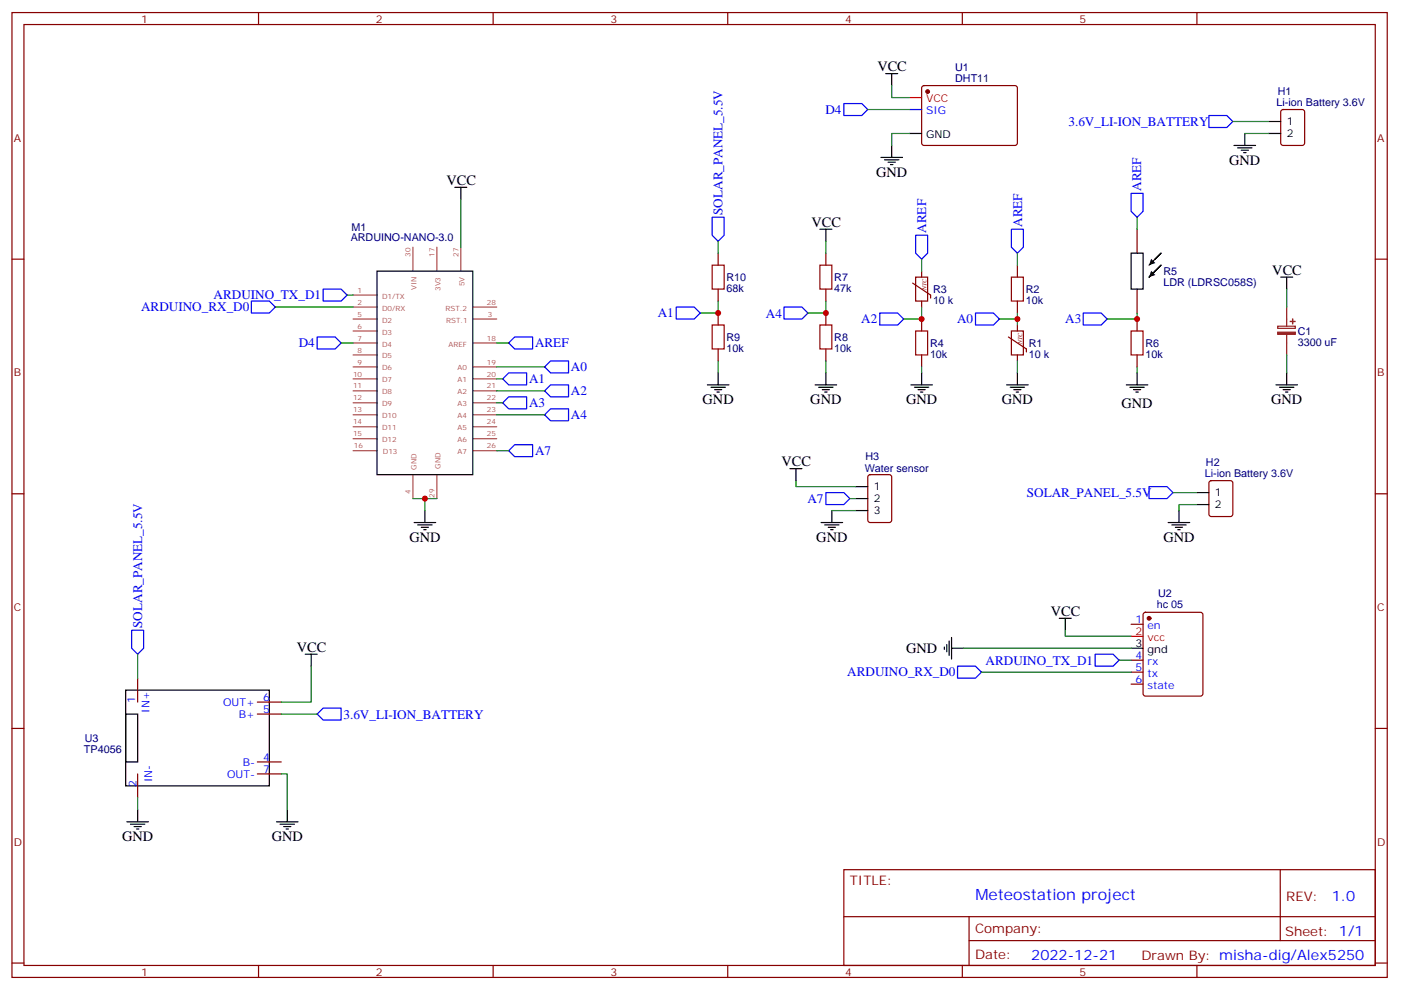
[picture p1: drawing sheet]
<svg xmlns="http://www.w3.org/2000/svg" width="413mm" height="292mm" viewBox="0 0 413 292" stroke-linecap="round" stroke-linejoin="round" font-family="sans-serif">
<g fill="none" stroke="#870000" stroke-width=".35">
<path d="M3.5 3.7h405.4v284.3h-405.4zM7.1 7.2h398.2v277.3h-398.2zM76.2 3.7v3.5M145.3 3.7v3.5M214.5 3.7v3.5M283.6 3.7v3.5M352.8 3.7v3.5M271.9 25.4l.4-.2 27.1 .1 .5 .6-.1 16.5-.6 .5-27.1-.1-.5-.6v-16.3zM377.7 32.5l.5-.2h5.6l.7 .4v9.5l-.4 .6-5.9 .1-.7-.5v-9.4zM3.5 76.4h3.6M211.7 74.6v3.5M243.4 74.6v3.5"/>
<path d="M299.9 78.1v3.6M335.1 67.6v7M405.3 76.4h3.6M211.7 85.2v3.5M211.7 92.3v3.5M243.4 85.2v3.5M243.4 92.3v3.5M271.6 94v3.5M299.9 88.7v3.6M335.1 85.2v7.1M335.1 94v3.5M211.7 102.8v3.6"/>
<path d="M243.4 102.8v3.6M271.6 104.6v3.5M335.1 104.6v3.5M3.5 145.5h3.6M256 140.1l.5-.2h5.6l.7 .4v13l-.4 .6-5.9 .1-.7-.5v-12.9zM356.5 141.8l.5-.2h5.7l.6 .5 .1 9.4-.5 .7h-5.9l-.6-.4-.1-9.5zM405.3 145.5h3.6M40.6 199.8v7.1M333.4 184h3.5M333.4 194.6h3.5M333.4 198.1h3.5M337.1 180.7l.5-.3h16.2l.5 .3 .2 .5v23.2l-.2 .5-.5 .2h-16.2l-.5-.2-.2-.5v-23.2z"/>
<path d="M3.5 214.7h3.6M75.8 210.4h7.1M75.8 206.9h7.1M333.4 201.6h3.5M405.3 214.7h3.6M40.6 228.1v7M75.8 224.5h7.1M75.8 228.1h7.1M248.7 256.3h156.6v28.2h-156.6zM377.3 256.3v20.9M248.7 270.1h156.5M285.6 277.2h119.6"/>
<path d="M285.6 270.1v14.2M3.5 283.8h3.6M76.2 284.5v3.5M145.3 284.5v3.5M214.5 284.5v3.5M283.6 284.5v3.5M352.8 284.5v3.5M405.3 283.8h3.6"/>
</g>
<g fill="none" stroke="#a64a4a" stroke-width=".35">
<path d="M121.7 72.8v7M128.8 72.8v7M135.8 72.8v7M104.1 87h6.9M104.1 90.5h6.9M104.1 94h6.9M104.1 97.5h6.9M139.5 90.5h6.9M139.5 94h6.9M104.1 101.1h6.9M104.1 104.6h6.9M104.1 108.1h6.9"/>
<path d="M104.1 111.7h6.9M104.1 115.2h6.9M104.1 118.7h6.9M139.5 101.1h6.9M139.5 108.1h6.9M139.5 111.7h6.9M139.5 115.2h6.9M139.5 118.7h6.9M104.1 122.2h6.9M104.1 125.8h6.9M104.1 129.3h6.9M104.1 132.8h6.9"/>
<path d="M121.7 140v6.9M128.8 140v6.9M139.5 122.2h6.9M139.5 125.8h6.9M139.5 129.3h6.9M139.5 132.8h6.9"/>
</g>
<g fill="none" stroke="#000" stroke-width=".35">
<path d="M261.1 21.7h3.5M262.8 21.7v3.5M268.1 39.3h3.5M366.9 39.3v3.6M373.9 39.3h3.6M373.9 35.8h3.6M134.1 55.2h3.5M135.8 55.2v3.5M259.6 46.4h6.4M260.7 47.1h4.2M261.8 47.8h2.1M262.5 48.5h.7"/>
<path d="M262.8 42.9v3.5M363.7 42.9h6.4M364.8 43.6h4.2M365.8 44.3h2.1M366.5 45h.7M111.1 79.9h28.2v60h-28.2zM241.7 67.6h3.5M243.4 67.6v3.5M333.4 74.6h3.5v10.6h-3.5zM340.4 76.4l1.8-1.8-1.8 1.8M340.4 79.9l1.8-1.8-1.8 1.8M340.4 79.9l-1.7 1.8 1.7-1.8"/>
<path d="M340.4 76.4l-1.7 1.7M377.5 81.7h3.5M379.2 81.7v3.5M208.5 113.4h6.3M209.5 114.1h4.3M210.6 114.8h2.1M211.3 115.5h.7M211.7 109.9v3.5M240.2 113.4h6.4M241.3 114.1h4.2M242.4 114.8h2.1M243.1 115.5h.7"/>
<path d="M243.4 109.9v3.5M268.5 113.4h6.3M269.5 114.1h4.3M270.6 114.8h2.1M271.3 115.5h.7M271.6 109.9v3.5M296.7 113.4h6.3M297.7 114.1h4.3M298.8 114.8h2.1M299.5 115.5h.7M299.9 109.9v3.5M332 113.4h6.3"/>
<path d="M333 114.1h4.3M334.1 114.8h2.1M334.8 115.5h.7M335.1 109.9v3.5M376.1 113.4h6.3M377.1 114.1h4.3M378.2 114.8h2.1M378.9 115.5h.7M379.2 109.9v3.5M232.8 138.1h3.6M234.6 138.1v3.5M122.1 154h6.3"/>
<path d="M123.1 154.7h4.3M124.2 155.4h2.1M124.9 156.1h.7M125.2 150.5v3.5M242 154h6.4M243.1 154.7h4.2M244.1 155.4h2.1M244.8 156.1h.7M245.2 150.5v3.5M252.2 150.5h3.6M252.2 143.4h3.6M252.2 146.9h3.6"/>
<path d="M344.3 154h6.4M345.4 154.7h4.2M346.4 155.4h2.1M347.1 156.1h.7M347.5 150.5v3.5M352.8 145.2h3.5M352.8 148.7h3.5M90 192.8h3.5M91.7 192.8v3.5M278.3 190.7v.7M279 190v2.1M279.8 188.9v4.2"/>
<path d="M280.5 191h3.5M280.5 187.9v6.3M312.2 182.2h3.5M314 182.2v3.5M333.4 191h3.5M37 203.4h42.4v28.2h-42.4zM37 210.4h3.6v14.1h-3.6zM40.6 238.7v3.5M84.7 238.7v3.5M37.4 242.2h6.3M38.5 242.9h4.2M39.5 243.6h2.1"/>
<path d="M40.2 244.3h.7M81.5 242.2h6.3M82.5 242.9h4.3M83.6 243.6h2.1M84.3 244.3h.7"/>
</g>
<path d="M271.6 79.9v1.8M269 83.4l5.3 3.6v.8M269.9 81.7h3.5v7h-3.5zM271.6 88.7v1.8M297.2 99.3l5.3 3.5v.9M298.1 97.5h3.5v7.1h-3.5zM299.9 95.8v1.7M299.9 104.6v1.8" fill="none" stroke="#850000" stroke-width=".35"/>
<path d="M339.3 76.3l1.2 1.2-1.8 .6zM339.3 79.8l1.2 1.2-1.8 .7z" fill="#000"/>
<g fill="none" stroke="#00f" stroke-width=".35">
<path d="M248.7 30.5h5.3l1.8 1.8-1.8 1.7h-5.3zM268.1 32.3h3.5M356.3 34h5.3l1.8 1.8-1.8 1.8h-5.3zM333.4 57h3.5v5.3l-1.8 1.7-1.7-1.7zM209.9 64h3.5v5.3l-1.7 1.8-1.8-1.8zM269.9 69.3h3.5v5.3l-1.8 1.8-1.7-1.8zM298.1 67.6h3.5v5.2l-1.7 1.8-1.8-1.8zM74.1 88.7h5.3l1.7 1.8-1.7 1.8h-5.3zM93.5 99.3h5.3l1.7 1.8-1.7 1.7h-5.3zM95.2 85.2h5.3l1.8 1.8-1.8 1.7h-5.3zM199.3 90.5h5.3l1.8 1.8-1.8 1.7h-5.3zM231.1 90.5h5.3l1.7 1.8-1.7 1.7h-5.3z"/>
<path d="M259.3 92.3h5.3l1.7 1.7-1.7 1.8h-5.3zM287.5 92.3h5.3l1.8 1.7-1.8 1.8h-5.3zM319.3 92.3h5.3l1.7 1.7-1.7 1.8h-5.3zM148.2 118.7l1.7-1.8h5.3v3.6h-5.3zM148.2 111.7l1.7-1.8h5.3v3.5h-5.3zM149.9 101.1l1.8-1.8h5.3v3.5h-5.3zM160.5 115.2l1.8-1.8h5.3v3.5h-5.3zM160.5 108.1l1.8-1.7h5.3v3.5h-5.3zM149.9 132.8l1.8-1.7h5.3v3.5h-5.3zM160.5 122.2l1.8-1.7h5.3v3.5h-5.3zM243.4 145.2h5.3l1.8 1.7-1.8 1.8h-5.3zM338.7 143.4h5.3l1.7 1.8-1.7 1.7h-5.3z"/>
<path d="M38.8 185.7h3.5v5.3l-1.7 1.8-1.8-1.8zM282.2 196.3h5.3l1.8 1.8-1.8 1.7h-5.3zM322.8 192.8h5.3l1.7 1.8-1.7 1.7h-5.3zM93.5 210.4l1.7-1.7h5.3v3.5h-5.3z"/>
</g>
<g fill="none" stroke="#008700" stroke-width=".35">
<path d="M255.8 32.3h12.3M262.8 25.2v3.6h5.3M268.1 39.3h-5.3v3.6M363.4 35.8h10.5M366.9 39.3h7M135.8 58.7v14.1M211.7 71.1v3.5M243.4 71.1v3.5M271.6 76.4v3.5M299.9 74.6v3.5M335.1 64v3.6M81.1 90.5h23"/>
<path d="M102.3 87h1.8M211.7 88.7v3.6h-5.3M243.4 88.7v3.6h-5.3M271.6 90.5v3.5h-5.3M294.6 94h5.3M299.9 92.3v3.5M335.1 92.3v1.7h-8.8M379.2 85.2v5.3M100.5 101.1h3.6M146.4 101.1h3.5M146.4 118.7h1.8M146.4 115.2h14.1"/>
<path d="M146.4 111.7h1.8M146.4 108.1h14.1M211.7 106.4v3.5M243.4 106.4v3.5M271.6 108.1v1.8M299.9 106.4v3.5M335.1 108.1v1.8M379.2 104.6v5.3M146.4 132.8h3.5M146.4 122.2h14.1M121.7 146.9h7.1M125.2 146.9v3.6"/>
<path d="M234.6 141.6v1.8h17.6M245.2 150.5h7M250.5 146.9h1.7M345.7 145.2h7.1M352.8 148.7h-5.3v1.8M40.6 192.8v7M91.7 196.3v10.6h-8.8M284 191h49.4M289.3 198.1h44.1M314 185.7v1.8h19.4M329.8 194.6h3.6M82.9 210.4h10.6"/>
<path d="M40.6 235.1v3.6M82.9 228.1h1.8v10.6"/>
</g>
<path d="M209.9 78.1h3.5v7.1h-3.5zM241.7 78.1h3.5v7.1h-3.5zM209.9 95.8h3.5v7h-3.5zM241.7 95.8h3.5v7h-3.5zM269.9 97.5h3.5v7.1h-3.5zM298.1 81.7h3.5v7h-3.5zM333.4 97.5h3.5v7.1h-3.5z" fill="none" stroke="#a10000" stroke-width=".35"/>
<g fill="#870000" stroke="#870000" stroke-width=".35">
<circle cx="273.4" cy="27" r=".53"/>
<circle cx="338.7" cy="182.2" r=".53"/>
</g>
<path d="M268.1 28.8h3.5M333.4 187.5h3.5" fill="none" stroke="#f00" stroke-width=".35"/>
<path d="M376.6 96.1h5.2v.7h-5.2zM379.2 90.5v5.6M379.2 98.6v6" fill="none" stroke="#8c2424" stroke-width=".35"/>
<g fill="#8c2424" stroke="#8c2424" stroke-width=".35">
<path d="M376.6 97.9h5.2v.6h-5.2z"/>
<path d="M380.3 94.7l1.4 .1z"/>
<path d="M381 94v1.4z"/>
</g>
<g fill="#c00">
<circle cx="299.9" cy="94" r=".88"/>
<circle cx="271.6" cy="94" r=".88"/>
<circle cx="243.4" cy="92.3" r=".88"/>
<circle cx="211.7" cy="92.3" r=".88"/>
<circle cx="335.1" cy="94" r=".88"/>
<circle cx="125.2" cy="146.9" r=".88"/>
</g>
<text font-size="4.6" fill="#00f" x="287.5" y="265.1">Meteostation project</text>
<g font-size="4.2">
<text x="258.6" y="21">VCC</text>
<text x="258.2" y="52">GND</text>
<text x="362.3" y="48.5">GND</text>
<text x="131.6" y="54.5">VCC</text>
<text x="239.2" y="66.9">VCC</text>
<text x="375" y="81">VCC</text>
<text x="207.1" y="119.1">GND</text>
<text x="238.8" y="119.1">GND</text>
<text x="267.1" y="119.1">GND</text>
<text x="295.3" y="119.1">GND</text>
<text x="374.6" y="119.1">GND</text>
<text x="330.6" y="120.1">GND</text>
<text x="230.4" y="137.4">VCC</text>
<text x="120.6" y="159.6">GND</text>
<text x="240.6" y="159.6">GND</text>
<text x="342.9" y="159.6">GND</text>
<text x="309.7" y="181.5">VCC</text>
<text x="87.5" y="192.1">VCC</text>
<text x="267.1" y="192.5">GND</text>
<text x="36" y="247.8">GND</text>
<text x="80.1" y="247.8">GND</text>
</g>
<g font-size="4.2" fill="#00f">
<text x="392.5" y="265.6">1.0</text>
<text x="304" y="282.9">2022-12-21</text>
</g>
<g font-size="3.9" fill="#00f">
<text x="243.3" y="33.5">D4</text>
<text x="314.9" y="37.1">3.6V_LI-ION_BATTERY</text>
<text x="336.4" y="56.3" transform="rotate(-90 336.4 56.3)">AREF</text>
<text x="213" y="63.3" transform="rotate(-90 213 63.3)">SOLAR_PANEL_5.5V</text>
<text x="273" y="68.6" transform="rotate(-90 273 68.6)">AREF</text>
<text x="301.2" y="66.9" transform="rotate(-90 301.2 66.9)">AREF</text>
<text x="63" y="88.2">ARDUINO_TX_D1</text>
<text x="41.6" y="91.8">ARDUINO_RX_D0</text>
<text x="193.9" y="93.5">A1</text>
<text x="225.8" y="93.8">A4</text>
<text x="253.9" y="95.3">A2</text>
<text x="282.1" y="95.3">A0</text>
<text x="314" y="95.3">A3</text>
<text x="88" y="102.3">D4</text>
<text x="157.7" y="102.3">AREF</text>
<text x="155.9" y="113">A1</text>
<text x="168.3" y="109.3">A0</text>
<text x="168.3" y="116.5">A2</text>
<text x="155.9" y="120">A3</text>
<text x="168.3" y="123.5">A4</text>
<text x="157.7" y="134.1">A7</text>
<text x="238" y="148.2">A7</text>
<text x="302.7" y="146.3">SOLAR_PANEL_5.5V</text>
<text x="41.9" y="185" transform="rotate(-90 41.9 185)">SOLAR_PANEL_5.5V</text>
<text x="290.5" y="195.8">ARDUINO_TX_D1</text>
<text x="249.7" y="199.4">ARDUINO_RX_D0</text>
<text x="101.2" y="212">3.6V_LI-ION_BATTERY</text>
</g>
<g font-size="3.9" fill="#800">
<text x="250.5" y="260.9">TITLE:</text>
<text x="379.1" y="265.6">REV:</text>
<text x="287.4" y="275.1">Company:</text>
<text x="378.7" y="275.7">Sheet: 1/1</text>
<text x="287.4" y="282.8">Date:</text>
<text x="336.4" y="282.8">Drawn By: misha-dig/Alex5250</text>
</g>
<g font-size="3.2" fill="#800">
<text x="41.6" y="6.7">1</text>
<text x="110.8" y="6.7">2</text>
<text x="179.9" y="6.7">3</text>
<text x="249.1" y="6.7">4</text>
<text x="318.2" y="6.7">5</text>
<text x="4.1" y="41.8">A</text>
<text x="405.9" y="41.8">A</text>
<text x="4.1" y="110.9">B</text>
<text x="405.9" y="110.9">B</text>
<text x="4.1" y="180.1">C</text>
<text x="405.9" y="180.1">C</text>
<text x="4.1" y="249.2">D</text>
<text x="405.9" y="249.2">D</text>
<text x="41.6" y="287.5">1</text>
<text x="110.8" y="287.5">2</text>
<text x="179.9" y="287.5">3</text>
<text x="249.1" y="287.5">4</text>
<text x="318.2" y="287.5">5</text>
</g>
<g font-size="3.2" fill="#000080">
<text x="281.5" y="21">U1</text>
<text x="281.5" y="24.2">DHT11</text>
<text x="376.6" y="28">H1</text>
<text x="376.2" y="31.2">Li-ion Battery 3.6V</text>
<text x="103.4" y="71.1">ARDUINO-NANO-3.0</text>
<text x="103.6" y="68">M1</text>
<text x="214.1" y="82.8">R10</text>
<text x="245.9" y="82.8">R7</text>
<text x="342.9" y="81.1">R5</text>
<text x="214.1" y="86">68k</text>
<text x="245.9" y="86">47k</text>
<text x="275" y="89.5">10 k</text>
<text x="275" y="86.4">R3</text>
<text x="302.3" y="89.5">10k</text>
<text x="302.3" y="86.3">R2</text>
<text x="342.9" y="84.2">LDR (LDRSC058S)</text>
<text x="214.1" y="100.5">R9</text>
<text x="245.9" y="100.5">R8</text>
<text x="382.5" y="101.9">3300 uF</text>
<text x="382.5" y="98.7">C1</text>
<text x="214.1" y="103.6">10k</text>
<text x="245.9" y="103.6">10k</text>
<text x="274.1" y="105.4">10k</text>
<text x="274.1" y="102.2">R4</text>
<text x="303.2" y="105.4">10 k</text>
<text x="303.2" y="102.2">R1</text>
<text x="337.6" y="105.4">10k</text>
<text x="337.6" y="102.2">R6</text>
<text x="255.1" y="135.7">H3</text>
<text x="355.4" y="137.4">H2</text>
<text x="254.9" y="139.2">Water sensor</text>
<text x="355.1" y="140.6">Li-ion Battery 3.6V</text>
<text x="340.9" y="179.3">hc 05</text>
<text x="341.3" y="176">U2</text>
<text x="24.7" y="221.8">TP4056</text>
<text x="25" y="218.6">U3</text>
</g>
<g font-size="3.2" fill="#f00">
<text x="272.9" y="30.2">VCC</text>
<text x="334.7" y="187.1">2</text>
<text x="338.2" y="188.9">vcc</text>
</g>
<g font-size="3.2" fill="#00f">
<text x="272.9" y="33.7">SIG</text>
<text x="334.7" y="183.6">1</text>
<text x="338.2" y="185.4">en</text>
<text x="334.7" y="194.2">4</text>
<text x="334.7" y="197.7">5</text>
<text x="338.2" y="196">rx</text>
<text x="334.7" y="201.3">6</text>
<text x="338.2" y="199.5">tx</text>
<text x="338.2" y="203">state</text>
<text x="39.9" y="207.3" transform="rotate(-90 39.9 207.3)">1</text>
<text x="65.8" y="208">OUT+</text>
<text x="77.6" y="206.6">6</text>
<text x="44.1" y="210" transform="rotate(-90 44.1 210)">IN+</text>
<text x="70.4" y="211.5">B+</text>
<text x="77.6" y="210.1">5</text>
<text x="71.5" y="225.6">B-</text>
<text x="77.6" y="224.2">4</text>
<text x="77.6" y="227.7">7</text>
<text x="40.2" y="231.9" transform="rotate(-90 40.2 231.9)">2</text>
<text x="44.8" y="230.5" transform="rotate(-90 44.8 230.5)">IN-</text>
<text x="66.9" y="229.1">OUT-</text>
</g>
<g font-size="3.2">
<text x="272.9" y="40.7">GND</text>
<text x="379.2" y="36.9">1</text>
<text x="379.2" y="40.4">2</text>
<text x="257.5" y="144.5">1</text>
<text x="257.5" y="148">2</text>
<text x="358.1" y="146.2">1</text>
<text x="358.1" y="149.8">2</text>
<text x="257.5" y="151.5">3</text>
<text x="334.7" y="190.7">3</text>
<text x="338.2" y="192.4">gnd</text>
</g>
<g font-size="2.1" fill="#a54b4b">
<text x="121" y="75.7" transform="rotate(-90 121 75.7)">30</text>
<text x="128.1" y="75.7" transform="rotate(-90 128.1 75.7)">17</text>
<text x="135.1" y="75.7" transform="rotate(-90 135.1 75.7)">27</text>
<text x="105.4" y="86.3">1</text>
<text x="105.4" y="89.8">2</text>
<text x="112.6" y="88">D1/TX</text>
<text x="122.7" y="85.5" transform="rotate(-90 122.7 85.5)">VIN</text>
<text x="129.8" y="85.7" transform="rotate(-90 129.8 85.7)">3V3</text>
<text x="136.9" y="84.4" transform="rotate(-90 136.9 84.4)">5V</text>
<text x="143.5" y="89.8">28</text>
<text x="105.4" y="93.3">5</text>
<text x="112.6" y="91.5">D0/RX</text>
<text x="112.6" y="95.1">D2</text>
<text x="131.3" y="91.5">RST.2</text>
<text x="131.5" y="95.1">RST.1</text>
<text x="143.7" y="93.3">3</text>
<text x="105.4" y="96.8">6</text>
<text x="105.4" y="100.4">7</text>
<text x="112.6" y="98.6">D3</text>
<text x="143.5" y="100.4">18</text>
<text x="105.4" y="103.9">8</text>
<text x="105.4" y="107.4">9</text>
<text x="112.6" y="102.1">D4</text>
<text x="112.6" y="105.6">D5</text>
<text x="132.2" y="102.1">AREF</text>
<text x="143.5" y="107.4">19</text>
<text x="104" y="111">10</text>
<text x="112.6" y="109.2">D6</text>
<text x="112.6" y="112.7">D7</text>
<text x="134.8" y="112.7">A1</text>
<text x="134.8" y="109.2">A0</text>
<text x="143.5" y="111">20</text>
<text x="104" y="114.5">11</text>
<text x="104" y="118">12</text>
<text x="112.6" y="116.2">D8</text>
<text x="112.6" y="119.8">D9</text>
<text x="134.8" y="119.8">A3</text>
<text x="134.8" y="116.2">A2</text>
<text x="143.5" y="118">22</text>
<text x="143.5" y="114.5">21</text>
<text x="104" y="121.5">13</text>
<text x="104" y="125.1">14</text>
<text x="112.6" y="123.3">D10</text>
<text x="134.8" y="123.3">A4</text>
<text x="143.5" y="125.1">24</text>
<text x="143.5" y="121.5">23</text>
<text x="104" y="128.6">15</text>
<text x="112.6" y="126.8">D11</text>
<text x="112.6" y="130.3">D12</text>
<text x="134.8" y="130.3">A6</text>
<text x="134.8" y="126.8">A5</text>
<text x="143.5" y="128.6">25</text>
<text x="104.3" y="132.1">16</text>
<text x="112.8" y="133.9">D13</text>
<text x="134.8" y="133.9">A7</text>
<text x="143.5" y="132.1">26</text>
<text x="122.7" y="138.4" transform="rotate(-90 122.7 138.4)">GND</text>
<text x="129.8" y="138.2" transform="rotate(-90 129.8 138.2)">GND</text>
<text x="121" y="145.6" transform="rotate(-90 121 145.6)">4</text>
<text x="128.1" y="146.7" transform="rotate(-90 128.1 146.7)">29</text>
</g>
<g font-size="1.8" fill="#800">
<text x="273" y="85.5" transform="rotate(-90 273 85.5)">NTC</text>
<text x="301.3" y="101.4" transform="rotate(-90 301.3 101.4)">NTC</text>
</g>
</svg>
